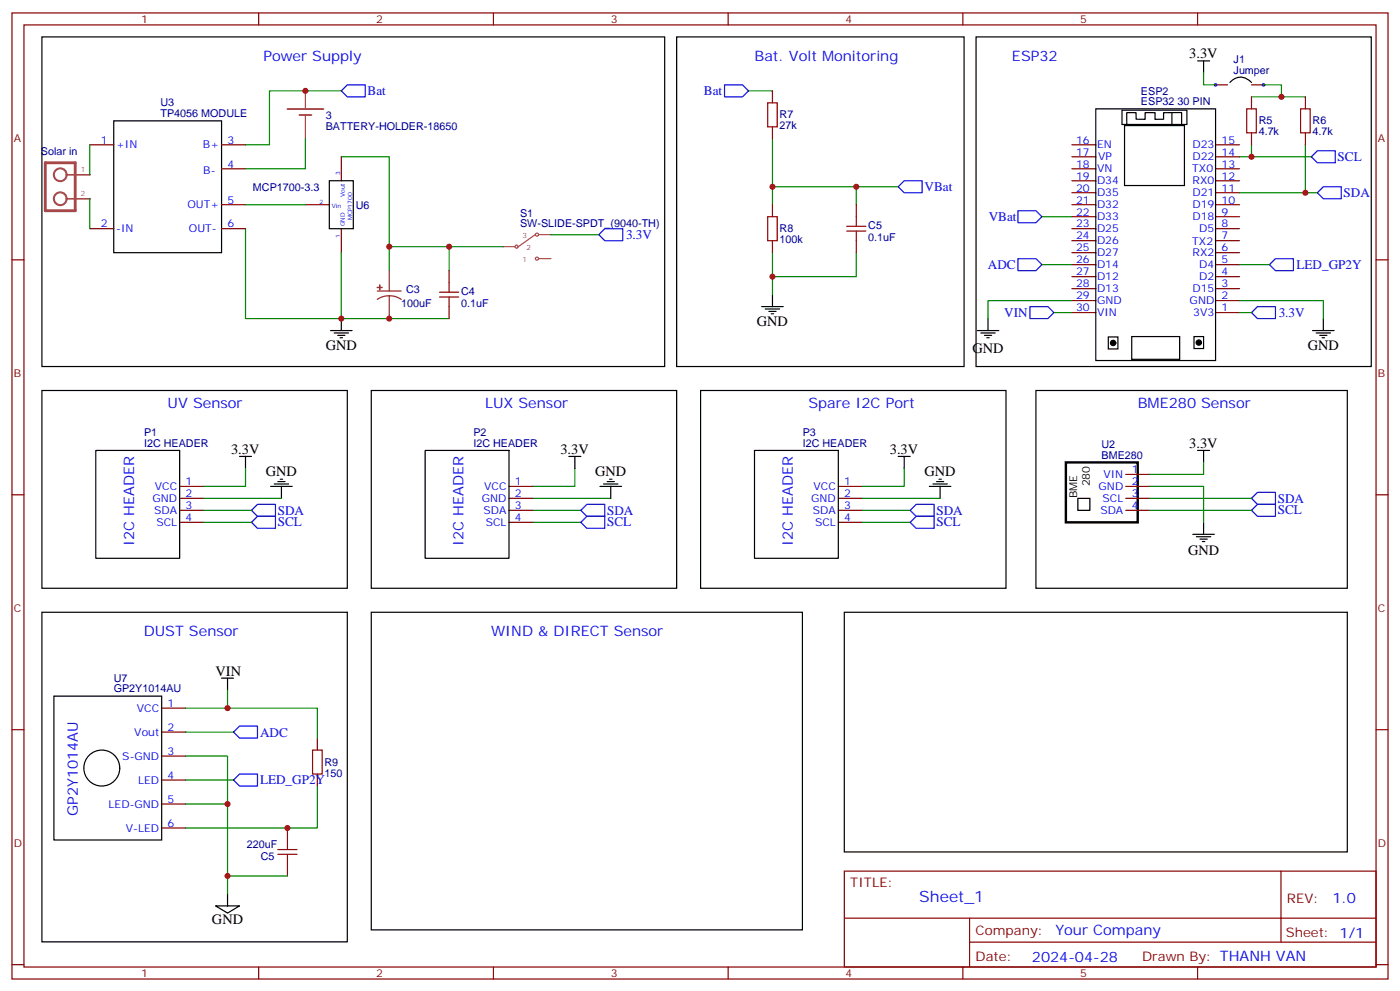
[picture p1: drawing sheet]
<svg xmlns="http://www.w3.org/2000/svg" width="412mm" height="292mm" viewBox="0 0 412 292" stroke-linecap="round" stroke-linejoin="round" font-family="sans-serif">
<g fill="none" stroke="#870000" stroke-width=".35">
<path d="M3.5 3.8h405.4v284.3h-405.4zM7.1 7.3h398.2v277.3h-398.2zM76.2 3.8v3.5M145.3 3.8v3.5M214.5 3.8v3.5M283.6 3.8v3.5M352.8 3.8v3.5M227.5 26.7v3.6M227.5 37.3v3.6M358.1 25h3.5M368.7 25h3.5M368.7 28.5v3.5"/>
<path d="M368.7 39.1v3.5M384.5 28.5v3.5M384.5 39.1v3.5M26.5 42.6h7M65.3 42.6h7M65.3 49.7h7M100.5 46.1v7.1M315.7 46.1h7.1M315.7 42.6h7.1M315.7 49.7h7.1M315.7 53.2h7.1M315.7 56.7h7.1"/>
<path d="M358.1 46.1h7M358.1 42.6h7M358.1 49.7h7M358.1 53.2h7M358.1 56.7h7M3.5 76.5h3.6M26.5 67.3h7M65.3 60.3h7M65.3 67.3h7M90 60.3h7M100.5 67.3v7.1M132.3 79.7v3.5"/>
<path d="M227.5 60.3v3.5M227.5 70.8v3.6M252.2 60.3v3.5M252.2 70.8v3.6M315.7 60.3h7.1M315.7 77.9h7.1M315.7 74.4h7.1M315.7 70.8h7.1M315.7 67.3h7.1M315.7 63.8h7.1M358.1 60.3h7M358.1 77.9h7"/>
<path d="M358.1 74.4h7M358.1 70.8h7M358.1 67.3h7M358.1 63.8h7M405.3 76.5h3.6M132.3 90.2v3.6M315.7 92h7.1M315.7 88.5h7.1M315.7 84.9h7.1M315.7 81.4h7.1M358.1 92h7M358.1 88.5h7"/>
<path d="M358.1 84.9h7M358.1 81.4h7M331.6 139.6h7.1M3.5 145.6h3.6M52.9 153.7h7.1M52.9 150.2h7.1M52.9 146.7h7.1M52.9 143.2h7.1M149.9 153.7h7.1M149.9 150.2h7.1M149.9 146.7h7.1M149.9 143.2h7.1"/>
<path d="M246.9 153.7h7.1M246.9 150.2h7.1M246.9 146.7h7.1M246.9 143.2h7.1M331.6 150.2h7.1M331.6 146.7h7.1M331.6 143.2h7.1M405.3 145.6h3.6M3.5 214.8h3.6M47.6 215.5h7.1M47.6 208.4h7.1M93.5 217.2v3.6"/>
<path d="M405.3 214.8h3.6M47.6 236.6h7.1M47.6 229.6h7.1M47.6 222.5h7.1M93.5 227.8v3.6M47.6 243.7h7.1M84.7 243.7v3.5M84.7 254.3v3.5M248.7 256.4h156.6v28.2h-156.6zM377.3 256.4v20.9M248.7 270.2h156.5M285.6 277.3h119.6"/>
<path d="M285.6 270.2v14.2M3.5 283.9h3.6M76.2 284.6v3.5M145.3 284.6v3.5M214.5 284.6v3.5M283.6 284.6v3.5M352.8 284.6v3.5M405.3 283.9h3.6"/>
</g>
<g fill="none" stroke="#000" stroke-width=".35">
<path d="M12.3 10.9h183.5v97h-183.5zM199.3 10.9h84.7v97h-84.7zM287.5 10.9h116.4v97h-116.4zM352.8 17.9h3.5M354.5 17.9v3.5M33.5 35.6h31.8v38.8h-31.8zM322.8 32h35.3v74.1h-35.3zM330.5 32.4h19.1v4.2h-19.1zM331.3 37h17.6v17.6h-17.6zM331.9 36.6v-3.5h2.7l.1 2h2.6v-2l3 .1-.1 1.9h2.6l-.1-1.9 5.4-.1v3.6M345.2 33.2v3.6M362.3 24.3a4 4 0 0 1 6.4 0"/>
<path d="M97 53.2h7.1v14.1h-7.1zM97.4 97.3h6.3M98.4 98h4.3M99.5 98.7h2.1M100.2 99.4h.7M100.5 93.8v3.5M224.4 90.2h6.3M225.4 90.9h4.3M226.5 91.7h2.1M227.2 92.4h.7M227.5 86.7v3.5M287.9 97.3h6.3"/>
<path d="M288.9 98h4.3M290 98.7h2.1M290.7 99.4h.7M291 93.8v3.5M326.5 99.2h2.8v3.5h-2.8zM333.4 99.1h14.1v6.7h-14.1zM351.7 99.1h2.8v3.5h-2.8zM386.6 97.3h6.4M387.7 98h4.2M388.8 98.7h2.1M389.5 99.4h.7M389.8 93.8v3.5"/>
<path d="M12.3 114.9h90v58.2h-90zM109.4 114.9h89.9v58.2h-89.9zM206.4 114.9h89.9v58.2h-89.9zM305.2 114.9h91.7v58.2h-91.7zM28.2 132.6h24.7v31.7h-24.7zM70.6 134.3h3.5M72.3 134.3v3.6M125.2 132.6h24.7v31.7h-24.7zM167.6 134.3h3.5M169.3 134.3v3.6M222.2 132.6h24.7v31.7h-24.7zM264.6 134.3h3.5"/>
<path d="M266.3 134.3v3.6M352.8 132.6h3.5M354.5 132.6v3.5M79.7 143.2h6.4M80.8 142.5h4.2M81.8 141.7h2.2M82.5 141h.8M82.9 143.2v3.5M176.7 143.2h6.4M177.8 142.5h4.2M178.9 141.7h2.1M179.6 141h.7"/>
<path d="M179.9 143.2v3.5M273.8 143.2h6.3M274.8 142.5h4.2M275.9 141.7h2.1M276.6 141h.7M276.9 143.2v3.5M317.5 146.7h3.5v3.5h-3.5zM351.4 157.3h6.3M352.4 158h4.3M353.5 158.7h2.1M354.2 159.4h.7M354.5 153.7v3.6"/>
<path d="M12.3 180.2h90v97h-90zM65.3 199.6h3.5M67 199.6v3.5M109.4 180.2h127v93.5h-127zM248.7 180.2h148.2v70.6h-148.2zM15.9 204.9h31.7v42.3h-31.7zM63.5 266.6h7.1l-3.6 2.1zM67 263.1v3.5"/>
<circle cx="30" cy="226.1" r="5.3"/>
</g>
<g fill="none" stroke="#008700" stroke-width=".35">
<path d="M100.5 26.7h-21.1v15.9h-7.1M220.5 26.7h7M354.5 21.4v3.6h3.6M368.7 28.5h15.8M372.2 25h5.3v3.5M26.5 42.6v8.8M26.5 58.5v8.8M90 40.9v8.8h-17.7M100.5 46.1h14.2v26.5h33.5M227.5 55h24.7v5.3M227.5 40.9v19.4M252.2 55h12.4"/>
<path d="M365.1 46.1h21.2M365.1 56.7h23M368.7 42.6v3.5M384.5 42.6v14.1M72.3 67.3v26.5h60M72.3 60.3h17.7M100.5 74.4v19.4M114.7 72.6v7.1M132.3 72.6v7.1M162.3 69.1h14.1M227.5 74.4v12.3M252.2 74.4v7h-24.7"/>
<path d="M306.9 63.8h8.8M306.9 77.9h8.8M365.1 77.9h8.8M310.4 92h5.3M315.7 88.5h-24.7v5.3M365.1 88.5h24.7v5.3M365.1 92h3.6M72.3 137.9v5.3h-12.3M169.3 137.9v5.3h-12.3M266.3 137.9v5.3h-12.3M354.5 136.1v3.5h-15.8M60 146.7h22.9"/>
<path d="M60 153.7h14.1M60 150.2h14.1M157 146.7h22.9M157 153.7h14.1M157 150.2h14.1M254 146.7h22.9M254 153.7h14.1M254 150.2h14.1M338.7 143.2h15.8v10.5M338.7 146.7h30M338.7 150.2h30M54.7 215.5h14.1"/>
<path d="M67 203.1v5.3h-12.3M67 208.4h26.5v8.8M54.7 236.6h12.3v21.2M54.7 222.5h12.3v14.1M54.7 229.6h14.1M93.5 231.4v12.3h-38.8M84.7 257.8h-17.7v5.3"/>
</g>
<g fill="none" stroke="#a64a4a" stroke-width=".35">
<path d="M90 26.7v3.5M90 30.3v1.4M90 33.9v7M19.5 58.5h7M26.5 51.4h-7a1.76 1.76 0 0 0-2.5-1.6 1.76 1.76 0 0 0-.4 3 1.76 1.76 0 0 0 2.8-.9l.1-.5M148.2 72.6h3.4M157.6 69.1l-4.9 3.5M158.8 69.1h3.5M158.8 76.1h3.5"/>
<circle cx="17.7" cy="58.5" r="1.76"/>
<circle cx="152.2" cy="72.6" r=".46"/>
<circle cx="158.2" cy="69.1" r=".46"/>
<circle cx="158.2" cy="76.1" r=".46"/>
</g>
<path d="M84.7 32.1h10.5M88.2 33.9h3.5" fill="none" stroke="#a64a4a" stroke-width=".56"/>
<g fill="none" stroke="#00f" stroke-width=".35">
<path d="M102.3 25h5.3v3.5h-5.3l-1.8-1.8zM213.4 25h5.3l1.8 1.7-1.8 1.8h-5.3zM266.3 53.2h5.3v3.5h-5.3l-1.7-1.7zM386.3 46.1l1.8-1.7h5.2v3.5h-5.2zM388.1 56.7l1.7-1.7h5.3v3.5h-5.3zM176.4 69.1l1.8-1.8h5.2v3.5h-5.2zM299.9 62h5.3l1.7 1.8-1.7 1.7h-5.3zM299.9 76.1h5.3l1.7 1.8-1.7 1.8h-5.3zM373.9 77.9l1.8-1.8h5.3v3.6h-5.3zM303.4 90.2h5.3l1.7 1.8-1.7 1.8h-5.3zM368.7 92l1.7-1.8h5.3v3.6h-5.3zM74.1 150.2l1.7-1.8h5.3v3.6h-5.3z"/>
<path d="M74.1 153.7l1.7-1.7h5.3v3.5h-5.3zM171.1 153.7l1.8-1.7h5.3v3.5h-5.3zM171.1 150.2l1.8-1.8h5.3v3.6h-5.3zM268.1 150.2l1.8-1.8h5.3v3.6h-5.3zM268.1 153.7l1.8-1.7h5.3v3.5h-5.3zM368.7 146.7l1.7-1.8h5.3v3.5h-5.3zM368.7 150.2l1.7-1.8h5.3v3.6h-5.3zM68.8 215.5l1.8-1.8h5.2v3.5h-5.2zM68.8 229.6l1.8-1.8h5.2v3.6h-5.2z"/>
<circle cx="358.1" cy="25" r=".35"/>
<circle cx="372.2" cy="25" r=".35"/>
</g>
<g fill="none" stroke="#a64a4a" stroke-width=".42">
<path d="M19.5 58.5h7.1M19.5 51.4h7.1M19.7 51.4a1.97 1.97 0 0 0-2.8-1.7 1.97 1.97 0 0 0-.4 3.3 1.97 1.97 0 0 0 3.2-1v-.6"/>
<circle cx="17.7" cy="58.5" r="1.97"/>
</g>
<path d="M13.3 47.9h8.9v14.1h-8.9z" fill="none" stroke="#a64a4a" stroke-width=".85"/>
<g fill="#000" stroke="#000" stroke-width=".35">
<circle cx="327.9" cy="100.9" r=".78"/>
<circle cx="353.1" cy="100.8" r=".78"/>
</g>
<path d="M314 136.1h21.1v17.6h-21.1z" fill="none" stroke="#000" stroke-width=".71"/>
<g fill="none" stroke="#a10000" stroke-width=".35">
<path d="M226.1 30.3h2.9v7h-2.9zM367.2 32h2.9v7.1h-2.9zM383.1 32h2.8v7.1h-2.8zM226.1 63.8h2.9v7h-2.9zM249.4 66.6h5.7M249.4 68h5.7M252.2 63.8v2.8M252.2 68v2.8M129.5 86h5.6M129.5 87.4h5.6M132.3 83.2v2.8M132.3 87.4v2.8"/>
<path d="M92.1 220.8h2.8v7h-2.8zM81.8 251.5h5.7M81.8 250h5.7M84.7 247.2v2.8M84.7 251.5v2.8"/>
</g>
<path d="M114.7 79.7v6M111.1 85.7h7.1M114.7 87.1l1.8 .2 1.7 .8M114.7 87.1l-1.9 .2-1.7 .8M114.7 87.1v6.7" fill="none" stroke="#8c2424" stroke-width=".35"/>
<g fill="#8c2424" stroke="#8c2424" stroke-width=".35">
<path d="M111.1 84.6h1.4z"/>
<path d="M111.8 83.9l.1 1.4z"/>
</g>
<g fill="#c00">
<circle cx="114.7" cy="72.6" r=".88"/>
<circle cx="132.3" cy="72.6" r=".88"/>
<circle cx="227.5" cy="81.4" r=".88"/>
<circle cx="227.5" cy="55" r=".88"/>
<circle cx="252.2" cy="55" r=".88"/>
<circle cx="377.5" cy="28.5" r=".88"/>
<circle cx="368.7" cy="46.1" r=".88"/>
<circle cx="384.5" cy="56.7" r=".88"/>
<circle cx="100.5" cy="93.8" r=".88"/>
<circle cx="90" cy="26.7" r=".88"/>
<circle cx="114.7" cy="93.8" r=".88"/>
<circle cx="67" cy="208.4" r=".88"/>
<circle cx="84.7" cy="243.7" r=".88"/>
<circle cx="67" cy="257.8" r=".88"/>
<circle cx="67" cy="236.6" r=".88"/>
</g>
<text font-size="4.6" fill="#00f" x="270.8" y="265.4">Sheet_1</text>
<g font-size="4.2" fill="#00f">
<text x="77.6" y="17.9">Power Supply</text>
<text x="222.2" y="17.9">Bat. Volt Monitoring</text>
<text x="298.1" y="17.9">ESP32</text>
<text x="49.4" y="120.2">UV Sensor</text>
<text x="142.9" y="120.2">LUX Sensor</text>
<text x="238.1" y="120.2">Spare I2C Port</text>
<text x="335.1" y="120.2">BME280 Sensor</text>
<text x="39.5" y="160.8" transform="rotate(-90 39.5 160.8)">I2C HEADER</text>
<text x="136.5" y="160.8" transform="rotate(-90 136.5 160.8)">I2C HEADER</text>
<text x="233.5" y="160.8" transform="rotate(-90 233.5 160.8)">I2C HEADER</text>
<text x="42.3" y="187.3">DUST Sensor</text>
<text x="144.6" y="187.3">WIND &amp; DIRECT Sensor</text>
<text x="22.9" y="240.2" transform="rotate(-90 22.9 240.2)">GP2Y1014AU</text>
<text x="392.5" y="265.7">1.0</text>
<text x="310.9" y="275.2">Your Company</text>
<text x="304" y="283">2024-04-28</text>
</g>
<g font-size="4.2">
<text x="350.3" y="17.2">3.3V</text>
<text x="223" y="95.9">GND</text>
<text x="96" y="102.9">GND</text>
<text x="286.5" y="104">GND</text>
<text x="385.2" y="102.9">GND</text>
<text x="350.3" y="131.9">3.3V</text>
<text x="68.1" y="133.6">3.3V</text>
<text x="165.1" y="133.6">3.3V</text>
<text x="262.1" y="133.6">3.3V</text>
<text x="78.3" y="140">GND</text>
<text x="175.3" y="140">GND</text>
<text x="272.3" y="140">GND</text>
<text x="350" y="163.3">GND</text>
<text x="63.5" y="198.9">VIN</text>
<text x="62.4" y="271.9">GND</text>
</g>
<g font-size="3.9" fill="#00f">
<text x="108.3" y="28">Bat</text>
<text x="207.4" y="27.9">Bat</text>
<text x="394" y="47.5">SCL</text>
<text x="272.3" y="56.3">VBat</text>
<text x="395.8" y="58.1">SDA</text>
<text x="291.3" y="65">VBat</text>
<text x="184.4" y="70.4">3.3V</text>
<text x="291" y="79.2">ADC</text>
<text x="381.9" y="79.2">LED_GP2Y</text>
<text x="295.8" y="93.2">VIN</text>
<text x="376.7" y="93.4">3.3V</text>
<text x="376.4" y="148">SDA</text>
<text x="81.8" y="151.5">SDA</text>
<text x="81.8" y="154.9">SCL</text>
<text x="178.8" y="151.5">SDA</text>
<text x="178.9" y="154.9">SCL</text>
<text x="275.9" y="151.5">SDA</text>
<text x="275.9" y="154.9">SCL</text>
<text x="376.4" y="151.4">SCL</text>
<text x="76.6" y="216.8">ADC</text>
<text x="76.6" y="230.9">LED_GP2Y</text>
</g>
<g font-size="3.9" fill="#800">
<text x="250.5" y="261">TITLE:</text>
<text x="379.1" y="265.7">REV:</text>
<text x="287.4" y="275.2">Company:</text>
<text x="378.7" y="275.8">Sheet: 1/1</text>
<text x="287.4" y="282.9">Date:</text>
<text x="336.4" y="282.9">Drawn By: THANH VAN</text>
</g>
<g font-size="3.2" fill="#800">
<text x="41.6" y="6.8">1</text>
<text x="110.8" y="6.8">2</text>
<text x="179.9" y="6.8">3</text>
<text x="249.1" y="6.8">4</text>
<text x="318.2" y="6.8">5</text>
<text x="4.1" y="41.9">A</text>
<text x="405.9" y="41.9">A</text>
<text x="4.1" y="111.1">B</text>
<text x="405.9" y="111.1">B</text>
<text x="4.1" y="180.2">C</text>
<text x="405.9" y="180.2">C</text>
<text x="4.1" y="249.3">D</text>
<text x="405.9" y="249.3">D</text>
<text x="41.6" y="287.6">1</text>
<text x="110.8" y="287.6">2</text>
<text x="179.9" y="287.6">3</text>
<text x="249.1" y="287.6">4</text>
<text x="318.2" y="287.6">5</text>
</g>
<g font-size="3.2" fill="#000080">
<text x="363.4" y="21.6">Jumper</text>
<text x="363.4" y="18.4">J1</text>
<text x="336.1" y="28">ESP2</text>
<text x="47.3" y="34.5">TP4056 MODULE</text>
<text x="47.3" y="31.3">U3</text>
<text x="96" y="34.9">3</text>
<text x="229.7" y="34.9">R7</text>
<text x="336.1" y="31">ESP32 30 PIN</text>
<text x="96" y="38.2">BATTERY-HOLDER-18650</text>
<text x="229.7" y="38">27k</text>
<text x="370.8" y="39.8">4.7k</text>
<text x="370.8" y="36.6">R5</text>
<text x="386.6" y="39.8">4.7k</text>
<text x="386.6" y="36.6">R6</text>
<text x="12.1" y="45.5">Solar in</text>
<text x="74.5" y="56.1">MCP1700-3.3</text>
<text x="104.8" y="61.4">U6</text>
<text x="153.2" y="63.8">S1</text>
<text x="153.2" y="66.9">SW-SLIDE-SPDT_(9040-TH)</text>
<text x="229.7" y="71.5">100k</text>
<text x="229.7" y="68.4">R8</text>
<text x="255.8" y="70.8">0.1uF</text>
<text x="255.8" y="67.3">C5</text>
<text x="119.6" y="86.1">C3</text>
<text x="135.8" y="86.7">C4</text>
<text x="118.2" y="90.2">100uF</text>
<text x="135.8" y="90.2">0.1uF</text>
<text x="42.4" y="131.5">I2C HEADER</text>
<text x="42.4" y="128.3">P1</text>
<text x="139.4" y="131.5">I2C HEADER</text>
<text x="139.4" y="128.3">P2</text>
<text x="236.5" y="131.5">I2C HEADER</text>
<text x="236.5" y="128.3">P3</text>
<text x="324.5" y="131.9">U2</text>
<text x="324.5" y="135">BME280</text>
<text x="33.5" y="203.7">GP2Y1014AU</text>
<text x="33.5" y="200.8">U7</text>
<text x="95.6" y="225.4">R9</text>
<text x="95.6" y="228.6">150</text>
<text x="72.7" y="249.5">220uF</text>
<text x="76.8" y="253">C5</text>
</g>
<g font-size="3.2" fill="#00f">
<text x="29.7" y="42.3">1</text>
<text x="34.2" y="43.7">+IN</text>
<text x="59.8" y="43.7">B+</text>
<text x="67" y="42.3">3</text>
<text x="317" y="42.3">16</text>
<text x="317" y="45.8">17</text>
<text x="323.1" y="43.7">EN</text>
<text x="323.5" y="47.2">VP</text>
<text x="351.2" y="47.2">D22</text>
<text x="351.2" y="43.7">D23</text>
<text x="359.8" y="45.8">14</text>
<text x="359.8" y="42.3">15</text>
<text x="59.9" y="51.1">B-</text>
<text x="67" y="49.3">4</text>
<text x="317" y="49.3">18</text>
<text x="317" y="52.8">19</text>
<text x="323.1" y="50.7">VN</text>
<text x="351.2" y="50.7">TX0</text>
<text x="359.8" y="52.8">12</text>
<text x="359.8" y="49.3">13</text>
<text x="67" y="59.9">5</text>
<text x="317" y="56.4">20</text>
<text x="317" y="59.9">21</text>
<text x="323.1" y="54.3">D34</text>
<text x="323.1" y="57.8">D35</text>
<text x="351.2" y="57.8">D21</text>
<text x="351.3" y="54.3">RX0</text>
<text x="359.8" y="59.9">10</text>
<text x="359.8" y="56.4">11</text>
<text x="55.2" y="61.3">OUT+</text>
<text x="317" y="63.4">22</text>
<text x="323.1" y="61.3">D32</text>
<text x="323.1" y="64.8">D33</text>
<text x="351.2" y="64.8">D18</text>
<text x="351.2" y="61.3">D19</text>
<text x="359.8" y="63.4">9</text>
<text x="29.7" y="67">2</text>
<text x="34.2" y="68.4">-IN</text>
<text x="55.6" y="68.4">OUT-</text>
<text x="67" y="67">6</text>
<text x="317" y="67">23</text>
<text x="317" y="70.5">24</text>
<text x="323.1" y="68.4">D25</text>
<text x="323.1" y="71.9">D26</text>
<text x="353.3" y="68.4">D5</text>
<text x="359.8" y="70.5">7</text>
<text x="359.8" y="67">8</text>
<text x="317" y="74">25</text>
<text x="317" y="77.5">26</text>
<text x="323.1" y="75.4">D27</text>
<text x="351.2" y="72.2">TX2</text>
<text x="351.3" y="75.4">RX2</text>
<text x="359.8" y="77.5">5</text>
<text x="359.8" y="74">6</text>
<text x="317" y="81.1">27</text>
<text x="323.1" y="79">D14</text>
<text x="323.1" y="82.5">D12</text>
<text x="353.3" y="82.5">D2</text>
<text x="353.3" y="79">D4</text>
<text x="359.8" y="81.1">4</text>
<text x="317" y="84.6">28</text>
<text x="317" y="88.1">29</text>
<text x="323.1" y="86">D13</text>
<text x="323.1" y="89.5">GND</text>
<text x="350.4" y="89.5">GND</text>
<text x="351.2" y="86">D15</text>
<text x="359.8" y="88.1">2</text>
<text x="359.8" y="84.6">3</text>
<text x="317" y="91.7">30</text>
<text x="323.1" y="93.1">VIN</text>
<text x="351.5" y="93.1">3V3</text>
<text x="359.8" y="91.7">1</text>
<text x="54.7" y="142.8">1</text>
<text x="151.7" y="142.8">1</text>
<text x="248.7" y="142.8">1</text>
<text x="325" y="140.7">VIN</text>
<text x="333.4" y="142.8">2</text>
<text x="333.4" y="139.3">1</text>
<text x="44.9" y="147.7">GND</text>
<text x="45.6" y="144.2">VCC</text>
<text x="54.7" y="149.9">3</text>
<text x="54.7" y="146.3">2</text>
<text x="141.9" y="147.7">GND</text>
<text x="142.6" y="144.2">VCC</text>
<text x="151.7" y="149.9">3</text>
<text x="151.7" y="146.3">2</text>
<text x="239" y="147.7">GND</text>
<text x="239.6" y="144.2">VCC</text>
<text x="248.7" y="149.9">3</text>
<text x="248.7" y="146.3">2</text>
<text x="323.6" y="144.2">GND</text>
<text x="324.8" y="147.7">SCL</text>
<text x="333.4" y="149.9">4</text>
<text x="333.4" y="146.3">3</text>
<text x="45.4" y="151.3">SDA</text>
<text x="46.1" y="154.8">SCL</text>
<text x="54.7" y="153.4">4</text>
<text x="142.4" y="151.3">SDA</text>
<text x="143.1" y="154.8">SCL</text>
<text x="151.7" y="153.4">4</text>
<text x="239.5" y="151.3">SDA</text>
<text x="240.1" y="154.8">SCL</text>
<text x="248.7" y="153.4">4</text>
<text x="324.1" y="151.3">SDA</text>
<text x="40.3" y="209.5">VCC</text>
<text x="49.4" y="208.1">1</text>
<text x="49.4" y="215.1">2</text>
<text x="39.6" y="216.5">Vout</text>
<text x="36" y="223.6">S-GND</text>
<text x="49.4" y="222.2">3</text>
<text x="40.7" y="230.6">LED</text>
<text x="49.4" y="229.2">4</text>
<text x="32" y="237.7">LED-GND</text>
<text x="49.4" y="236.3">5</text>
<text x="37.1" y="244.8">V-LED</text>
<text x="49.4" y="243.3">6</text>
</g>
<g font-size="3.2">
<text x="321" y="143.2" transform="rotate(-90 321 143.2)">280</text>
<text x="317.3" y="146.7" transform="rotate(-90 317.3 146.7)">BME</text>
</g>
<g font-size="2.1" fill="#a54b4b">
<text x="23.8" y="50.7">1</text>
<text x="23.8" y="57.8">2</text>
<text x="153.9" y="70.1">3</text>
<text x="153.9" y="77.2">1</text>
<text x="155.1" y="73.6">2</text>
</g>
<g font-size="1.8" fill="#00f">
<text x="100.2" y="51.4" transform="rotate(-90 100.2 51.4)">3</text>
<text x="94.1" y="59.9">2</text>
<text x="101.6" y="58" transform="rotate(-90 101.6 58)">Vout</text>
<text x="97.7" y="61.3">Vin</text>
<text x="103.8" y="64.9" transform="rotate(-90 103.8 64.9)">MCP1700</text>
<text x="100.2" y="70.2" transform="rotate(-90 100.2 70.2)">1</text>
<text x="101.6" y="66.6" transform="rotate(-90 101.6 66.6)">GND</text>
</g>
</svg>
